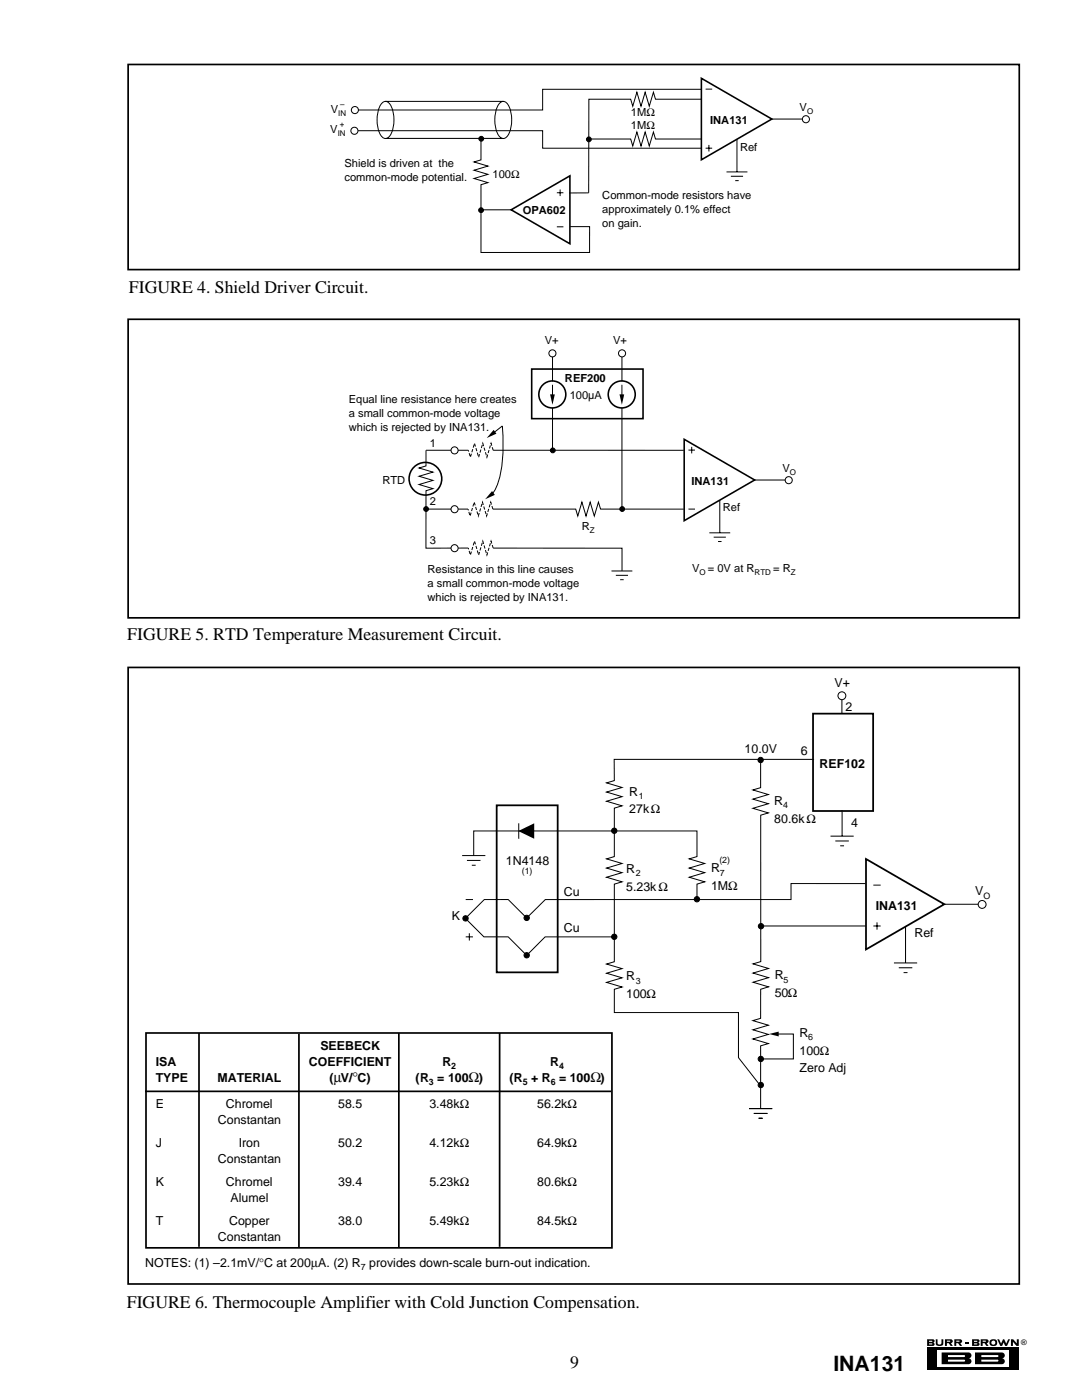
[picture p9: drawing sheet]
<svg xmlns="http://www.w3.org/2000/svg" width="216mm" height="279mm" viewBox="0 0 216 279" stroke-linecap="round" stroke-linejoin="round" font-family="sans-serif">
<path d="M185 268.9h18.3v4.6h-18.3z" fill="#000"/>
<path d="M187 269.5h14.3v3.4h-14.3z" fill="#fff"/>
<path d="M187.9 269.9h5.4a.59 .59 0 0 1 .5 .6 .59 .59 0 0 1-.5 .6 .59 .59 0 0 1 .5 .6 .59 .59 0 0 1-.5 .6h-5.4z" fill="#000"/>
<g fill="#fff">
<path d="M189.2 270.4h3.2l.2 .2-.2 .2h-3.2z"/>
<path d="M189.2 271.3h3.2l.2 .2-.2 .2h-3.2z"/>
</g>
<path d="M194.6 269.9h5.3a.59 .59 0 0 1 .6 .6 .59 .59 0 0 1-.6 .6 .59 .59 0 0 1 .6 .6 .59 .59 0 0 1-.6 .6h-5.3z" fill="#000"/>
<g fill="#fff">
<path d="M195.8 270.4h3.2l.2 .2-.2 .2h-3.2z"/>
<path d="M195.8 271.3h3.2l.2 .2-.2 .2h-3.2z"/>
</g>
<path d="M185 267.3h1.2a.33 .33 0 0 1 .3 .3 .33 .33 0 0 1-.3 .3 .33 .33 0 0 1 .3 .4 .33 .33 0 0 1-.3 .3h-1.2zM190.4 267.3h1.2a.38 .38 0 0 1 .4 .4 .38 .38 0 0 1-.4 .3l.4 .6h-.4l-.4-.5h-.4v.5h-.4z" fill="#000"/>
<path d="M190.8 267.6l.7 .1-.7 .1z" fill="#fff"/>
<path d="M186.7 267.3l.4 .1a.7 .7 0 0 0 .4 .9h.1a.92 .92 0 0 0 .3-1h.3v.1a.85 .85 0 0 1-.5 1.2h-.2a.61 .61 0 0 1-.8-.4zM194 267.3h1.1a.33 .33 0 0 1 .4 .3 .33 .33 0 0 1-.4 .3 .33 .33 0 0 1 .4 .4 .33 .33 0 0 1-.4 .3h-1.1z" fill="#000"/>
<g fill="#fff">
<path d="M194.4 267.6l.6 .1-.6 .1z"/>
<path d="M194.4 268.1l.6 .1-.6 .1z"/>
</g>
<path d="M195.7 267.3h1.2a.38 .38 0 0 1 .4 .4 .38 .38 0 0 1-.4 .3l.4 .6h-.5l-.4-.5h-.3v.5h-.4z" fill="#000"/>
<path d="M196.1 267.6l.6 .1-.6 .1z" fill="#fff"/>
<path d="M197.6 267.4l.3-.1a.74 .74 0 0 1 1.1 .7 .74 .74 0 0 1-1.1 .6 .68 .68 0 0 1-.3-1.2z" fill="#000"/>
<circle cx="198.2" cy="268" r=".4" fill="#fff"/>
<path d="M188.6 267.3h1.1a.38 .38 0 0 1 .4 .4 .38 .38 0 0 1-.4 .3l.4 .6h-.4l-.4-.5h-.4v.5h-.3zM199 267.3h.4l.3 .8 .4-.8h.3l.4 .8 .4-.8h.3l-.6 1.3h-.3l-.3-.7-.3 .7h-.4zM201.7 267.3h.5l.7 .8v-.8h.4v1.3h-.5l-.7-.8v.8h-.4z" fill="#000"/>
<path d="M188.9 267.6l.7 .1-.7 .1z" fill="#fff"/>
<path d="M192.6 267.9h.7v.3h-.7z" fill="#000"/>
<g fill="#fff">
<path d="M185.4 267.6l.6 .1-.6 .1z"/>
<path d="M185.4 268.1l.6 .1-.6 .1z"/>
</g>
<path d="M25.6 12.9h177.8v40.9h-177.8z" fill="none" stroke="#000" stroke-width=".34"/>
<path d="M140 15.6l14 8.2-14 8.1z" fill="none" stroke="#000" stroke-width=".32"/>
<g fill="#fff" stroke="#000" stroke-width=".2">
<circle cx="70.8" cy="22" r=".71"/>
<circle cx="70.7" cy="26.1" r=".71"/>
</g>
<g fill="none" stroke="#000" stroke-width=".2">
<path d="M139.9 17.8h-31.6v4.2h-36.8M140 19.8h-9.2l-.4-1.4-.8 2.8-.9-2.8-.8 2.8-.8-2.8-.8 2.8-.5-1.4h-8.3v18.7h-3.8M140.8 17.8h1.3M71.4 26.1h36.9v3.5h31.6M76.2 20.6a1.02 1.02 0 0 1 1-.3 1.02 1.02 0 0 1 .8 .7 6.6 6.6 0 0 1-.3 6.3 1.02 1.02 0 0 1-1.1 .3 1.02 1.02 0 0 1-.7-.8 6.6 6.6 0 0 1 .3-6.2zM76.9 20.2h23.5M76.9 27.6h23.5M96 27.9v4l-1.4 .4 2.8 .8-2.8 .9 2.8 .8-2.8 .8 2.8 .8-1.4 .5v13.5h21.6v-5.2h-3.8M99.7 20.6a1.02 1.02 0 0 1 1-.3 1.02 1.02 0 0 1 .8 .7 6.6 6.6 0 0 1-.3 6.3 1.02 1.02 0 0 1-1.1 .3 1.02 1.02 0 0 1-.7-.8 6.6 6.6 0 0 1 .3-6.2zM111.1 38.5h1.3M111.8 37.8v1.3M117.5 27.7h8.3l.5 1.4 .8-2.7 .8 2.7 .8-2.7 .9 2.7 .8-2.7 .4 1.3h9.2"/>
<path d="M140.8 29.6h1.3M141.5 28.9v1.3M95.9 41.9h6.1M111.1 45.3h1.3"/>
</g>
<path d="M102 41.9l11.7-6.8v13.5z" fill="none" stroke="#000" stroke-width=".32"/>
<g fill="#000" stroke="#000" stroke-width=".2">
<circle cx="96" cy="27.7" r=".48"/>
<circle cx="117.5" cy="27.8" r=".48"/>
<circle cx="96" cy="41.9" r=".48"/>
</g>
<circle cx="160.8" cy="23.8" r=".71" fill="#fff" stroke="#000" stroke-width=".2"/>
<path d="M145 34.3h4.1M145.8 35.2h2.5M146.7 36h.7M147.1 27.8v6.5M154 23.8h6.1M85 89.9h8.4M98.4 89.9h38" fill="none" stroke="#000" stroke-width=".2"/>
<path d="M25.6 63.7h177.8v59.6h-177.8z" fill="none" stroke="#000" stroke-width=".34"/>
<path d="M136.5 87.7l14.1 8.1-14.1 8.1z" fill="none" stroke="#000" stroke-width=".32"/>
<path d="M98.4 89.9l-.4-1.4-.8 2.7-.9-2.7-.8 2.7-.8-2.7-.8 2.7-.5-1.3" fill="none" stroke="#000" stroke-width=".2" stroke-dasharray=".6 .3" stroke-linecap="butt"/>
<circle cx="124.2" cy="101.6" r=".48" fill="#000" stroke="#000" stroke-width=".2"/>
<circle cx="157.4" cy="95.8" r=".71" fill="#fff" stroke="#000" stroke-width=".2"/>
<path d="M143.6 99.8v6.5M150.6 95.8h6.1M141.5 106.3h4.2M142.4 107.2h2.4M143.3 108.1h.7" fill="none" stroke="#000" stroke-width=".2"/>
<path d="M106.1 73.7h22.2v9.9h-22.2z" fill="none" stroke="#000" stroke-width=".32"/>
<circle cx="124.1" cy="78.7" r="2.69" fill="#fff" stroke="#000" stroke-width=".32"/>
<path d="M124.1 76.8v2.7M124.1 71.2v4.9M124.1 81.4v20.1M85 101.6h8.4M98.3 101.6h16.6l.4 1.4 .8-2.8 .8 2.8 .9-2.8 .8 2.8 .8-2.8 .4 1.4h16.6" fill="none" stroke="#000" stroke-width=".2"/>
<path d="M123.6 78.7h1l-.5 2.1z" fill="#000"/>
<path d="M98.3 101.6l-.4-1.4-.8 2.8-.8-2.8-.9 2.8-.8-2.8-.8 2.8-.4-1.4" fill="none" stroke="#000" stroke-width=".2" stroke-dasharray=".6 .3" stroke-linecap="butt"/>
<circle cx="110.2" cy="78.7" r="2.69" fill="#fff" stroke="#000" stroke-width=".32"/>
<path d="M110.2 76.8v2.7M110.2 71.2v4.9M110.2 81.4v8.5" fill="none" stroke="#000" stroke-width=".2"/>
<path d="M109.8 78.7h.9l-.5 2.1z" fill="#000"/>
<g fill="#fff" stroke="#000" stroke-width=".2">
<circle cx="124.1" cy="70.5" r=".71"/>
<circle cx="110.2" cy="70.5" r=".71"/>
</g>
<circle cx="110.3" cy="89.9" r=".48" fill="#000" stroke="#000" stroke-width=".2"/>
<circle cx="84.9" cy="95.5" r="3.3" fill="#fff" stroke="#000" stroke-width=".32"/>
<path d="M85 89.9v3.1l-1.4 .4 2.8 .8-2.8 .8 2.8 .9-2.8 .8 2.8 .8-1.4 .4v11.5h8.4M98.1 86.7l2.1-1.7a28.2 28.2 0 0 1-1 11.9l-1.1 1.8M98.4 109.4h25.7v4.6M122 114h4.2M122.9 114.8h2.4M123.8 115.7h.6" fill="none" stroke="#000" stroke-width=".2"/>
<path d="M98.4 109.4l-.4-1.4-.8 2.8-.9-2.8-.8 2.8-.8-2.8-.8 2.8-.5-1.4" fill="none" stroke="#000" stroke-width=".2" stroke-dasharray=".6 .3" stroke-linecap="butt"/>
<circle cx="85" cy="101.6" r=".48" fill="#000" stroke="#000" stroke-width=".2"/>
<path d="M98.2 98l.5 .8-1.9 .8zM98.5 85.8l.6 .7-2 .9z" fill="#000"/>
<g fill="#fff" stroke="#000" stroke-width=".2">
<circle cx="90.7" cy="89.9" r=".71"/>
<circle cx="90.7" cy="101.6" r=".71"/>
<circle cx="90.7" cy="109.4" r=".71"/>
</g>
<path d="M137.4 89.8h1.3M138 89.2v1.3M137.4 101.6h1.3M151.8 151.7v5.5l-1.6 .5 3.1 .9-3.1 .9 3.1 .9-3.1 .9 3.1 .9-1.5 .5v29.2l-1.5 .5 3.1 .9-3.1 .9 3.1 .9-3.1 .9 3.1 .9-1.6 .5v5.8l-1.6 .5 3.1 .9-3.1 .9 3.1 .9-3.1 1 3.1 .9-1.5 .4v12.5M103.5 164.3v3.1M165.7 166.9h4.6M166.7 167.8h2.7M167.6 168.8h.8M168 161.8v5.1M154.4 206.4h3.9v4.9h-6.5" fill="none" stroke="#000" stroke-width=".2"/>
<path d="M25.6 133.2h177.8v123h-177.8zM29 217.8h92.9M29.1 206.2h93v42.8h-93zM39.7 206.2v42.6M59.6 206.3v42.7M79.6 206.2v42.8M99.7 206.2v42.6" fill="none" stroke="#000" stroke-width=".34"/>
<path d="M162.2 142.4h12v19.5h-12z" fill="none" stroke="#000" stroke-width=".35"/>
<path d="M103.4 165.9l3.2-1.6v3.1zM153.5 206.4l1.9-.5v.9z" fill="#000"/>
<circle cx="168" cy="138.9" r=".79" fill="#fff" stroke="#000" stroke-width=".2"/>
<g fill="#000" stroke="#000" stroke-width=".2">
<circle cx="151.8" cy="151.7" r=".53"/>
<circle cx="122.6" cy="165.8" r=".53"/>
<circle cx="139.1" cy="179.5" r=".53"/>
<circle cx="92.9" cy="183.3" r=".53"/>
<circle cx="105.1" cy="190.6" r=".53"/>
<circle cx="105.1" cy="183.2" r=".53"/>
<circle cx="122.6" cy="187" r=".53"/>
<circle cx="151.8" cy="184.8" r=".53"/>
<circle cx="151.8" cy="216.5" r=".53"/>
<circle cx="151.8" cy="211.3" r=".53"/>
</g>
<g fill="none" stroke="#000" stroke-width=".2">
<path d="M168 139.6v2.8M162.4 151.6h-39.8v4.2l-1.6 .4 3.1 1-3.1 .9 3.1 .9-3.1 .9 3.1 .9-1.5 .5v9.7l-1.6 .4 3.1 .9-3.1 .9 3.1 1-3.1 .9 3.1 .9-1.5 .4v15.5l-1.6 .5 3.1 .9-3.1 .9 3.1 .9-3.1 1 3.1 .9-1.5 .4v4.7h24.8v9l4.4 5.6M92.2 170.7h4.6M92.9 179.5h1.5M93.2 171.7h2.7M94.1 172.7h.8M94.5 170.8v-5h44.6v5.2l-1.6 .4 3.1 .9-3.1 .9 3.1 1-3.1 .9 3.1 .9-1.5 .4v3.1M172.7 176.3h-14.9v3.2h-49l-3.7 3.7M174.3 176.6h1.4M92.9 183.3l3.7 3.7h4.8l3.7 3.7M92.9 187h1.5M93.7 186.3v1.4"/>
<path d="M105.1 183.2l-3.7-3.7h-4.8l-3.7 3.8M122.6 187h-13.8l-3.7 3.7M174.3 184.8h1.4M175 184.1v1.4M149.5 221.2h4.6M150.4 222.2h2.7M151.4 223.2h.8"/>
</g>
<path d="M99.1 160.7h12.2v33.4h-12.2zM172.8 171.4l15.6 9.1-15.6 9z" fill="none" stroke="#000" stroke-width=".35"/>
<circle cx="196" cy="180.5" r=".79" fill="#fff" stroke="#000" stroke-width=".2"/>
<path d="M152 184.8h20.8M178.4 192.2h4.6M179.3 193.1h2.7M180.3 194.1h.8M180.7 184.9v7.3M188.4 180.5h6.8" fill="none" stroke="#000" stroke-width=".2"/>
<text font-size="4.2" x="166.3" y="273.5">INA131</text>
<g font-size="3.5">
<text x="25.7" y="58.5">FIGURE 4. Shield Driver Circuit.</text>
<text x="25.4" y="127.8">FIGURE 5. RTD Temperature Measurement Circuit.</text>
<text x="25.3" y="261.1">FIGURE 6. Thermocouple Amplifier with Cold Junction Compensation.</text>
<text x="113.8" y="273">9</text>
</g>
<g font-size="2.8">
<text x="66.6" y="215.9">µ</text>
<text x="70.4" y="215.9">°</text>
<text x="93.5" y="215.9">Ω</text>
<text x="117.8" y="215.9">Ω</text>
</g>
<g font-size="2.5">
<text x="166.5" y="137.2">V+</text>
<text x="168.7" y="141.9">2</text>
<text x="148.6" y="150.3">10.0V</text>
<text x="159.8" y="150.7">6</text>
<text x="163.5" y="153.3">REF102</text>
<text x="125.6" y="158.8">R</text>
<text x="154.5" y="160.6">R</text>
<text x="125.6" y="162.3">27kΩ</text>
<text x="154.5" y="164.2">80.6kΩ</text>
<text x="169.8" y="165">4</text>
<text x="101" y="172.5">1N4148</text>
<text x="112.5" y="178.9">Cu</text>
<text x="125" y="174.2">R</text>
<text x="125" y="177.7">5.23kΩ</text>
<text x="141.9" y="174.1">R</text>
<text x="141.9" y="177.7">1MΩ</text>
<text x="194.6" y="178.7">V</text>
<text x="90.2" y="183.6">K</text>
<text x="174.8" y="181.6">INA131</text>
<text x="112.5" y="186">Cu</text>
<text x="182.5" y="186.9">Ref</text>
<text x="125" y="195.6">R</text>
<text x="154.6" y="195.4">R</text>
<text x="125" y="199.2">100Ω</text>
<text x="154.6" y="198.9">50Ω</text>
<text x="63.9" y="209.5">SEEBECK</text>
<text x="159.5" y="206.9">R</text>
<text x="31.1" y="212.7">ISA</text>
<text x="31.1" y="215.9">TYPE</text>
<text x="43.4" y="215.9">MATERIAL</text>
<text x="61.6" y="212.7">COEFFICIENT</text>
<text x="65.8" y="215.9">( V/ C)</text>
<text x="82.9" y="215.9">(R = 100</text>
<text x="88.3" y="212.7">R</text>
<text x="95.5" y="215.9">)</text>
<text x="101.6" y="215.9">(R + R = 100</text>
<text x="109.8" y="212.7">R</text>
<text x="119.8" y="215.9">)</text>
<text x="159.5" y="210.5">100Ω</text>
<text x="159.5" y="214">Zero Adj</text>
<text x="31.1" y="221.1">E</text>
<text x="45.1" y="221.1">Chromel</text>
<text x="67.5" y="221.1">58.5</text>
<text x="85.7" y="221.1">3.48kΩ</text>
<text x="107.2" y="221.1">56.2kΩ</text>
<text x="43.5" y="224.3">Constantan</text>
<text x="31.1" y="228.9">J</text>
<text x="43.5" y="232.1">Constantan</text>
<text x="47.6" y="228.9">Iron</text>
<text x="67.5" y="228.9">50.2</text>
<text x="85.7" y="228.9">4.12kΩ</text>
<text x="107.2" y="228.9">64.9kΩ</text>
<text x="31.1" y="236.7">K</text>
<text x="45.1" y="236.7">Chromel</text>
<text x="46" y="239.9">Alumel</text>
<text x="67.5" y="236.7">39.4</text>
<text x="85.7" y="236.7">5.23kΩ</text>
<text x="107.2" y="236.7">80.6kΩ</text>
<text x="31.1" y="244.4">T</text>
<text x="45.7" y="244.4">Copper</text>
<text x="67.5" y="244.4">38.0</text>
<text x="85.7" y="244.4">5.49kΩ</text>
<text x="107.2" y="244.4">84.5kΩ</text>
<text x="43.5" y="247.6">Constantan</text>
<text x="29" y="252.9">NOTES: (1) –2.1mV/°C at 200µA. (2) R provides down-scale burn-out indication.</text>
</g>
<g font-size="2.2">
<text x="66" y="22.5">V</text>
<text x="125.9" y="23.1">1MΩ</text>
<text x="159.5" y="22.2">V</text>
<text x="65.9" y="26.5">V</text>
<text x="125.9" y="25.8">1MΩ</text>
<text x="141.7" y="24.7">INA131</text>
<text x="68.7" y="33.2">Shield is driven at the</text>
<text x="98.3" y="35.5">100Ω</text>
<text x="147.7" y="30">Ref</text>
<text x="68.7" y="36.1">common-mode potential.</text>
<text x="120.2" y="39.7">Common-mode resistors have</text>
<text x="104.3" y="42.7">OPA602</text>
<text x="120.2" y="42.5">approximately 0.1% effect</text>
<text x="120.2" y="45.4">on gain.</text>
<text x="108.7" y="68.6">V+</text>
<text x="122.4" y="68.6">V+</text>
<text x="112.7" y="76.3">REF200</text>
<text x="69.6" y="80.3">Equal line resistance here creates</text>
<text x="69.6" y="83.2">a small common-mode voltage</text>
<text x="113.7" y="79.5">100µA</text>
<text x="69.6" y="86.1">which is rejected by INA131.</text>
<text x="85.7" y="89.3">1</text>
<text x="156.1" y="94.2">V</text>
<text x="76.3" y="96.5">RTD</text>
<text x="85.7" y="100.9">2</text>
<text x="138" y="96.8">INA131</text>
<text x="116.1" y="105.8">R</text>
<text x="144.2" y="102.1">Ref</text>
<text x="85.7" y="108.5">3</text>
<text x="85.3" y="114.3">Resistance in this line causes</text>
<text x="85.3" y="117.2">a small common-mode voltage</text>
<text x="138.1" y="114.1">V</text>
<text x="141.2" y="114.1">= 0V at R</text>
<text x="154.3" y="114.1">= R</text>
<text x="85.3" y="120">which is rejected by INA131.</text>
</g>
<g font-size="1.8">
<text x="127.4" y="159.4">1</text>
<text x="156.3" y="161.3">4</text>
<text x="143.5" y="172.2">(2)</text>
<text x="104.1" y="174.5">(1)</text>
<text x="126.9" y="174.9">2</text>
<text x="143.6" y="174.8">7</text>
<text x="196.2" y="179.4">O</text>
<text x="126.9" y="196.3">3</text>
<text x="156.3" y="196.1">5</text>
<text x="161.3" y="207.6">6</text>
<text x="90" y="213.3">2</text>
<text x="111.5" y="213.3">4</text>
<text x="85.6" y="216.5">3</text>
<text x="104.3" y="216.5">5</text>
<text x="109.9" y="216.5">6</text>
<text x="72" y="253.5">7</text>
</g>
<g font-size="1.6">
<text x="67.5" y="23.2">IN</text>
<text x="67.9" y="21.4">–</text>
<text x="161" y="22.8">O</text>
<text x="67.4" y="27.2">IN</text>
<text x="67.8" y="25.4">+</text>
<text x="157.6" y="94.9">O</text>
<text x="117.7" y="106.4">Z</text>
<text x="139.6" y="114.7">O</text>
<text x="150.6" y="114.7">RTD</text>
<text x="157.8" y="114.7">Z</text>
</g>
<text font-size="1.5" x="203.7" y="268.4">®</text>
</svg>
